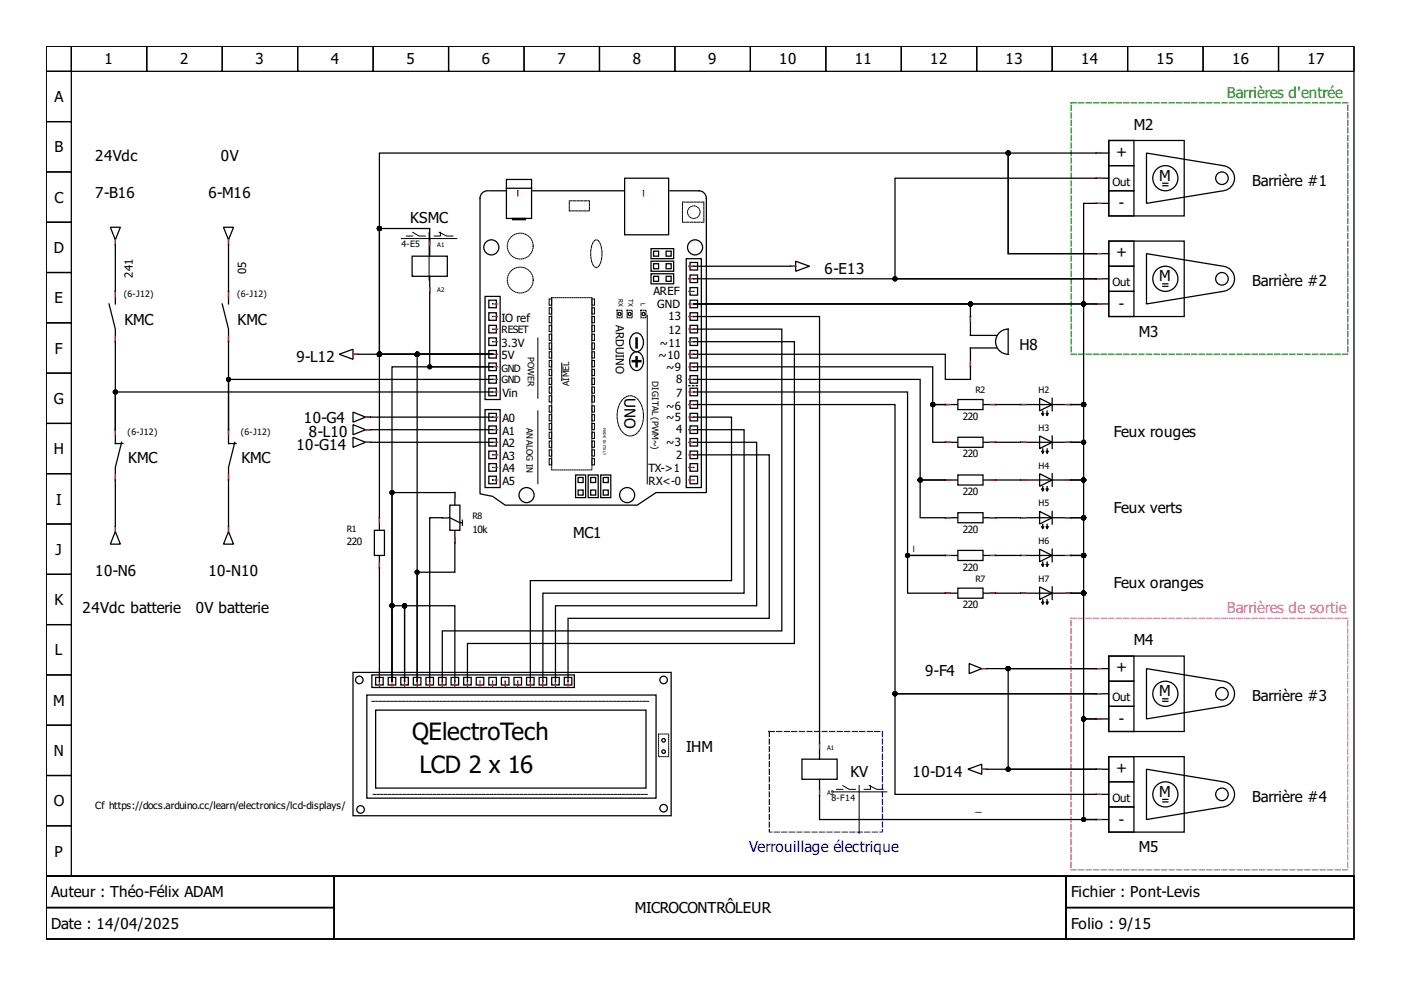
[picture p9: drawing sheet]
<svg xmlns="http://www.w3.org/2000/svg" width="297mm" height="210mm" viewBox="0 0 297 210" stroke-linecap="round" stroke-linejoin="round" font-family="sans-serif">
<g fill="none" stroke="#000" stroke-width=".27">
<path d="M9.8 9.8h277.3v176h-277.3zM9.8 9.8h5.3v5.3h-5.3zM9.8 15.1h5.3v10.7h-5.3zM15.1 9.8h16v5.3h-16zM31.1 9.8h16v5.3h-16zM47.1 9.8h16v5.3h-16zM63.1 9.8h16v5.3h-16zM79.1 9.8h16v5.3h-16zM95.1 9.8h16v5.3h-16zM111.1 9.8h16v5.3h-16zM127.1 9.8h16v5.3h-16zM143.1 9.8h16v5.3h-16z"/>
<path d="M159.1 9.8h16v5.3h-16zM175.1 9.8h16v5.3h-16zM191.1 9.8h16v5.3h-16zM207.1 9.8h16v5.3h-16zM223.1 9.8h16v5.3h-16zM239.1 9.8h16v5.3h-16zM255.1 9.8h16v5.3h-16zM271.1 9.8h16v5.3h-16zM9.8 25.8h5.3v10.7h-5.3zM9.8 36.5h5.3v10.6h-5.3zM9.8 47.1h5.3v10.7h-5.3zM9.8 57.8h5.3v10.6h-5.3z"/>
<path d="M23.4 48.2h2.1l-1 2.6zM24.5 50.8v.8M47.4 48.2h2.1l-1.1 2.6zM48.4 50.8v.8M9.8 68.4h5.3v10.7h-5.3zM9.8 79.1h5.3v10.7h-5.3zM9.8 89.8h5.3v10.6h-5.3zM74.8 90l2.7 1.1-2.7 1.1zM77.5 91.1h.8M9.8 100.4h5.3v10.7h-5.3zM9.8 111.1h5.3v10.7h-5.3zM216.4 117.8h10.7"/>
<path d="M220.4 116.4l2.7 1.4-2.7 1.3zM221.1 119.2v.4M222 119.2v.4M223.1 116.4v2.7M9.8 121.8h5.3v10.6h-5.3zM9.8 132.4h5.3v10.7h-5.3zM200.4 125.8h10.7M9.8 143.1h5.3v10.7h-5.3zM9.8 153.8h5.3v10.6h-5.3zM9.8 164.4h5.3v10.7h-5.3zM9.8 175.1h5.3v10.7h-5.3zM9.8 185.8h277.3v13.3h-277.3z"/>
<path d="M9.8 185.8h61v6.6h-61zM9.8 192.4h61v6.7h-61zM70.8 185.8h155.2v13.3h-155.2zM226 185.8h61.1v6.6h-61.1zM226 192.4h61.1v6.7h-61.1z"/>
</g>
<path d="M227.1 21.8h58.6v53.3h-58.6z" fill="none" stroke="#0a0" stroke-width=".27" stroke-dasharray="1.1 .5"/>
<path d="M163.1 155.1h24v21.3h-24z" fill="none" stroke="#00f" stroke-width=".27" stroke-dasharray="1.1 .5"/>
<path d="M227.1 131.1h58.6v53.3h-58.6z" fill="none" stroke="#ff557f" stroke-width=".27" stroke-dasharray="1.1 .5"/>
<path d="M24.5 50.8v1.1M48.4 50.8v1.1M77.5 91.1h1.1M216.4 117.8h1.1M226 117.8h1.1" fill="none" stroke="#f00" stroke-width=".27"/>
<path d="M24.5 51.9h.1M48.4 51.9h.1M78.6 91.1h.1M216.4 117.8h.1M227.1 117.8h.1" fill="none" stroke="#00f" stroke-width=".27"/>
<path d="M221.7 119.6h.6l-.3 .6zM220.8 119.6h.5l-.2 .6z" fill="#000" stroke="#000" stroke-width=".21"/>
<path d="M203.1 124.7h5.3v2.1h-5.3z" fill-rule="evenodd" fill="#fff" stroke="#000" stroke-width=".27"/>
<path d="M232.4 32.5h1.1M232.4 37.8h1.1M232.4 43.1h1.1M200.4 125.8h1.1M210 125.8h1.1" fill="none" stroke="#f00" stroke-width=".27"/>
<path d="M232.4 32.5h.1M232.4 37.8h.1M232.4 43.1h.1M200.4 125.8h.1M211.1 125.8h.1" fill="none" stroke="#00f" stroke-width=".27"/>
<g fill="none" stroke="#000" stroke-width=".27">
<path d="M232.4 32.5h2.7M232.4 37.8h2.7M235.1 29.8h16v16h-16zM235.1 29.8h5.3v5.3h-5.3zM235.1 35.1h5.3v5.4h-5.3zM246.5 38.9h1.1M246.5 39.4h1.1M259.3 35.1l-16.2-2.6v10.6l16.2-2.6M259.5 35.2a2.67 2.67 0 0 1 2.2 2.6 2.67 2.67 0 0 1-2.2 2.6M232.4 43.1h2.7M235.1 40.5h5.3v5.3h-5.3zM200.4 109.8h10.7"/>
<circle cx="247.1" cy="37.8" r="2.67"/>
<circle cx="259.1" cy="37.8" r="1.33"/>
</g>
<path d="M203.1 108.7h5.3v2.1h-5.3z" fill-rule="evenodd" fill="#fff" stroke="#000" stroke-width=".27"/>
<path d="M200.4 109.8h1.1M210 109.8h1.1M216.4 109.8h1.1M226 109.8h1.1M216.4 125.8h1.1M226 125.8h1.1" fill="none" stroke="#f00" stroke-width=".27"/>
<path d="M200.4 109.8h.1M211.1 109.8h.1M216.4 109.8h.1M227.1 109.8h.1M216.4 125.8h.1M227.1 125.8h.1" fill="none" stroke="#00f" stroke-width=".27"/>
<path d="M220.8 111.6h.5l-.2 .6zM221.7 111.6h.6l-.3 .6zM220.8 127.6h.5l-.2 .6zM221.7 127.6h.6l-.3 .6z" fill="#000" stroke="#000" stroke-width=".21"/>
<path d="M200.4 93.8h10.7M216.4 109.8h10.7M220.4 108.4l2.7 1.4-2.7 1.3zM221.1 111.2v.4M222 111.2v.4M223.1 108.4v2.7M216.4 125.8h10.7M220.4 124.4l2.7 1.4-2.7 1.3zM221.1 127.2v.4M222 127.2v.4M223.1 124.4v2.7" fill="none" stroke="#000" stroke-width=".27"/>
<path d="M203.1 92.7h5.3v2.1h-5.3z" fill-rule="evenodd" fill="#fff" stroke="#000" stroke-width=".27"/>
<path d="M200.4 93.8h1.1M210 93.8h1.1" fill="none" stroke="#f00" stroke-width=".27"/>
<path d="M200.4 93.8h.1M211.1 93.8h.1" fill="none" stroke="#00f" stroke-width=".27"/>
<path d="M200.4 85.8h10.7" fill="none" stroke="#000" stroke-width=".27"/>
<path d="M203.1 84.7h5.3v2.1h-5.3z" fill-rule="evenodd" fill="#fff" stroke="#000" stroke-width=".27"/>
<path d="M200.4 85.8h1.1M210 85.8h1.1M216.4 93.8h1.1M226 93.8h1.1" fill="none" stroke="#f00" stroke-width=".27"/>
<path d="M200.4 85.8h.1M211.1 85.8h.1M216.4 93.8h.1M227.1 93.8h.1" fill="none" stroke="#00f" stroke-width=".27"/>
<path d="M220.8 95.6h.5l-.2 .6zM221.7 95.6h.6l-.3 .6z" fill="#000" stroke="#000" stroke-width=".21"/>
<path d="M216.4 93.8h10.7M220.4 92.4l2.7 1.4-2.7 1.3zM221.1 95.2v.4M222 95.2v.4M223.1 92.4v2.7M200.4 101.8h10.7" fill="none" stroke="#000" stroke-width=".27"/>
<path d="M203.1 100.7h5.3v2.1h-5.3z" fill-rule="evenodd" fill="#fff" stroke="#000" stroke-width=".27"/>
<path d="M200.4 101.8h1.1M210 101.8h1.1" fill="none" stroke="#f00" stroke-width=".27"/>
<path d="M200.4 101.8h.1M211.1 101.8h.1" fill="none" stroke="#00f" stroke-width=".27"/>
<path d="M96.4 104.4v10.7" fill="none" stroke="#000" stroke-width=".27"/>
<path d="M95.4 107.1h2.1v5.3h-2.1z" fill-rule="evenodd" fill="#fff" stroke="#000" stroke-width=".27"/>
<path d="M80.4 109.8v10.6M93.8 109.8h1.6l2.1 1h.5M98 110.3v1.1" fill="none" stroke="#000" stroke-width=".27"/>
<path d="M93.8 109.8h1M96.4 104.4v1.1M96.4 114v1.1" fill="none" stroke="#f00" stroke-width=".27"/>
<path d="M93.8 109.8h.1M96.4 104.4h.1M96.4 115.1h.1" fill="none" stroke="#00f" stroke-width=".27"/>
<path d="M79.4 112.4h2.1v5.4h-2.1z" fill-rule="evenodd" fill="#fff" stroke="#000" stroke-width=".27"/>
<path d="M80.4 109.8v1M80.4 119.4v1" fill="none" stroke="#f00" stroke-width=".27"/>
<path d="M80.4 109.8h.1M80.4 120.4h.1" fill="none" stroke="#00f" stroke-width=".27"/>
<path d="M200.4 117.8h10.7" fill="none" stroke="#000" stroke-width=".27"/>
<path d="M203.1 116.7h5.3v2.1h-5.3z" fill-rule="evenodd" fill="#fff" stroke="#000" stroke-width=".27"/>
<g fill="none" stroke="#f00" stroke-width=".27">
<path d="M91.1 50.8v1.1M109.8 40.5v1M136.4 40.5v1M146 59.1h1.1M146 56.4h1.1M167.6 56.4h1.1M232.4 53.8h1.1M232.4 59.1h1.1M24.5 61.8v1M24.5 71.4v1M48.4 61.8v1M48.4 71.4v1"/>
<path d="M74.8 75.1h1.1M91.1 61v1M104.4 64.4h1.1M104.4 67.1h1.1M104.4 69.8h1.1M104.4 72.4h1.1M104.4 75.1h1.1M104.4 77.8h1.1M146 64.4h1.1M146 61.8h1.1M146 67.1h1.1M146 69.8h1.1"/>
<path d="M146 72.4h1.1M146 75.1h1.1M146 77.8h1.1M205.8 67.1v1.1M205.8 76.7v1.1M232.4 64.4h1.1M24.5 91.1v1.1M48.4 91.1v1.1M77.5 93.8h1.1M77.5 88.4h1.1M104.4 91.1h1.1M104.4 93.8h1.1"/>
<path d="M104.4 96.4h1.1M104.4 99.1h1.1M104.4 88.4h1.1M104.4 80.4h1.1M104.4 83.1h1.1M146 85.8h1.1M146 91.1h1.1M146 93.8h1.1M146 96.4h1.1M146 99.1h1.1M146 88.4h1.1M146 80.4h1.1"/>
<path d="M146 83.1h1.1M216.4 85.8h1.1M226 85.8h1.1M24.5 100.7v1.1M24.5 111.6v1.1M48.4 100.7v1.1M48.4 111.6v1.1M104.4 101.8h1.1M146 101.8h1.1M200.4 117.8h1.1M210 117.8h1.1M216.4 101.8h1.1"/>
<path d="M226 101.8h1.1M80.4 144.4v1.1M83.1 144.4v1.1M85.8 144.4v1.1M88.4 144.4v1.1M91.1 144.4v1.1M93.8 144.4v1.1M96.4 144.4v1.1M99.1 144.4v1.1M101.8 144.4v1.1M104.4 144.4v1.1M107.1 144.4v1.1"/>
<path d="M109.8 144.4v1.1M112.4 144.4v1.1M115.1 144.4v1.1M117.8 144.4v1.1M120.4 144.4v1.1M173.8 157.5v1.1M208.2 141.8h1M232.4 141.8h1.1M232.4 147.1h1.1M232.4 152.4h1.1M173.8 167.6v1.1M208.2 163.1h1"/>
<path d="M232.4 163.1h1.1M232.4 168.4h1.1M232.4 173.8h1.1"/>
</g>
<g fill="none" stroke="#00f" stroke-width=".27">
<path d="M91.1 50.8h.1M109.8 40.5h.1M136.4 40.5h.1M147.1 56.4h.1M147.1 59.1h.1M167.6 56.4h.1M232.4 53.8h.1M232.4 59.1h.1M24.5 61.8h.1M24.5 72.4h.1M48.4 61.8h.1M48.4 72.4h.1"/>
<path d="M75.9 75.1h.1M91.1 62h.1M104.4 64.4h.1M104.4 67.1h.1M104.4 69.8h.1M104.4 72.4h.1M104.4 75.1h.1M104.4 77.8h.1M147.1 61.8h.1M147.1 64.4h.1M147.1 67.1h.1M147.1 69.8h.1"/>
<path d="M147.1 72.4h.1M147.1 75.1h.1M147.1 77.8h.1M205.8 67.1h.1M205.8 77.8h.1M232.4 64.4h.1M24.5 91.1h.1M48.4 91.1h.1M78.6 88.4h.1M78.6 93.8h.1M104.4 80.4h.1M104.4 83.1h.1"/>
<path d="M104.4 88.4h.1M104.4 91.1h.1M104.4 93.8h.1M104.4 96.4h.1M104.4 99.1h.1M147.1 80.4h.1M147.1 83.1h.1M147.1 85.8h.1M147.1 88.4h.1M147.1 91.1h.1M147.1 93.8h.1M147.1 96.4h.1"/>
<path d="M147.1 99.1h.1M216.4 85.8h.1M227.1 85.8h.1M24.5 101.8h.1M24.5 111.6h.1M48.4 101.8h.1M48.4 111.6h.1M104.4 101.8h.1M147.1 101.8h.1M200.4 117.8h.1M211.1 117.8h.1M216.4 101.8h.1"/>
<path d="M227.1 101.8h.1M80.4 144.4h.1M83.1 144.4h.1M85.8 144.4h.1M88.4 144.4h.1M91.1 144.4h.1M93.8 144.4h.1M96.4 144.4h.1M99.1 144.4h.1M101.8 144.4h.1M104.4 144.4h.1M107.1 144.4h.1"/>
<path d="M109.8 144.4h.1M112.4 144.4h.1M115.1 144.4h.1M117.8 144.4h.1M120.4 144.4h.1M173.8 157.5h.1M209.2 141.8h.1M232.4 141.8h.1M232.4 147.1h.1M232.4 152.4h.1M173.8 168.7h.1M209.2 163.1h.1"/>
<path d="M232.4 163.1h.1M232.4 168.4h.1M232.4 173.8h.1"/>
</g>
<path d="M220.8 87.6h.5l-.2 .6zM221.7 87.6h.6l-.3 .6zM220.8 103.6h.5l-.2 .6zM221.7 103.6h.6l-.3 .6z" fill="#000" stroke="#000" stroke-width=".21"/>
<g fill="none" stroke="#000" stroke-width=".27">
<path d="M107.4 38.1h5.3v8.2h-5.3zM107.4 39.9h5.3M132.4 37.8h9.4v12h-9.4zM232.4 37.8h-42.6v21.3h42.6M232.4 32.5h-18.6v21.3h18.6M24.5 51.9v12.5M48.4 51.9v12.5M87.4 54.3h7.4v4.3h-7.4zM91.1 50.8v-2.4h-10.7v26.7h24M91.1 51.1v3.2M91.1 58.6v3.2M103.4 40.5a1.6 1.6 0 0 0-1.6 1.6v62.6l2.6 .5 2.7 1.9h28l4-2.7h10.7v-62.3a1.6 1.6 0 0 0-1.6-1.6h-6.2"/>
<path d="M103.6 40.5h3.8M108.7 46.3h2.7v.3h-2.7zM113 40.5h19.2M138 55.4h4.8v2.1h-4.8zM138 52.7h4.8v2.1h-4.8zM138 58h4.8v2.2h-4.8zM138.6 55.9h1v1.1h-1zM138.6 58.6h1v1h-1zM138.6 53.2h1v1.1h-1zM141.2 53.2h1.1v1.1h-1.1zM141.2 55.9h1.1v1.1h-1.1zM141.2 58.6h1.1v1h-1.1z"/>
<path d="M145.5 54.8h3.2v48.6h-3.2zM146.3 58.3h1.6v1.6h-1.6zM146.3 55.6h1.6v1.6h-1.6zM147.1 59.1h85.3M147.1 56.4h20.5M167.9 56.4h.8M168.7 55.4l2.9 1-2.9 1.1zM232.4 53.8h2.7M232.4 59.1h2.7M232.4 53.8h-18.6v-21.3h-133.4v42.6h24M232.4 43.1h-2.7v21.3h2.7M235.1 51.1h16v16h-16z"/>
<path d="M235.1 51.1h5.3v5.3h-5.3zM235.1 56.4h5.3v5.4h-5.3zM259.3 56.4l-16.2-2.6v10.6l16.2-2.6M259.5 56.5a2.67 2.67 0 0 1 2.2 2.6 2.67 2.67 0 0 1-2.2 2.6M23.1 64.4l1.4 5.4v21.3M47.1 64.4l1.3 5.4v21.3M71.9 75.1l2.9-1.1v2.2zM74.8 75.1h.8M75.9 75.1h28.5M91.1 62v15.8h13.3h-21.3v66.6M102.8 62.8h3.2v21.9h-3.2zM103.6 71.6h1.6v1.6h-1.6z"/>
<path d="M103.6 69h1.6v1.6h-1.6zM103.6 74.3h1.6v1.6h-1.6zM103.6 66.3h1.6v1.6h-1.6zM103.6 63.6h1.6v1.6h-1.6zM103.6 79.6h1.6v1.6h-1.6zM103.6 77h1.6v1.6h-1.6zM104.4 75.1h-16v69.3v-23.1h8v-6.2M104.4 75.1h-24v34.7M134 76.4h1.9v.3h-1.9zM134.2 74.9a1.37 1.37 0 0 1 1.5-.1 1.37 1.37 0 0 1 .7 1.2 1.78 1.78 0 0 1-1.8 2.5 2.3 2.3 0 0 1-.4-3.6zM134.2 70.9a1.37 1.37 0 0 1 1.5-.1 1.37 1.37 0 0 1 .7 1.2 1.78 1.78 0 0 1-1.8 2.5 2.3 2.3 0 0 1-.4-3.6zM134.8 75.6h.3v2.2h-.3z"/>
<path d="M134.8 71.6h.3v2.2h-.3zM146.3 61h1.6v1.6h-1.6zM146.3 79.6h1.6v1.6h-1.6zM146.3 74.3h1.6v1.6h-1.6zM146.3 77h1.6v1.6h-1.6zM146.3 66.3h1.6v1.6h-1.6zM146.3 71.6h1.6v1.6h-1.6zM146.3 69h1.6v1.6h-1.6zM146.3 63.6h1.6v1.6h-1.6zM147.1 77.8h50.7v8h2.6h-2.6v8h2.6M147.1 69.8h18.7v64h-72v10.6M147.1 72.4h21.3v64h-69.3v8"/>
<path d="M147.1 67.1h26.7v90.4M147.1 64.4h85.3M147.1 64.4h58.7v6.7h5.6M147.1 64.4h82.6v21.4h-2.6M211.4 73.8h-5.6v6.6h-5.4v-5.3h-53.3M212.1 70.4l1-.6h.7v5.3a2.67 2.67 0 0 1-2.6-1.8 2.67 2.67 0 0 1 .9-2.9zM232.4 64.4h2.7M235.1 61.8h5.3v5.3h-5.3zM246.5 60.2h1.1M246.5 60.7h1.1M24.5 91.1v2.9h1.6M25.8 93.8l-1.3 5.3v12.5"/>
<path d="M48.4 91.1v2.9h1.6M49.8 93.8l-1.4 5.3v12.5M74.8 87.4l2.7 1-2.7 1.1zM74.8 92.7l2.7 1.1-2.7 1zM77.5 88.4h.8M77.5 93.8h.8M78.6 88.4h25.8M78.6 91.1h25.8M78.6 93.8h25.8M102.8 86.8h3.2v16.6h-3.2zM103.6 90.3h1.6v1.6h-1.6zM103.6 95.6h1.6v1.6h-1.6z"/>
<path d="M103.6 98.3h1.6v1.6h-1.6zM103.6 93h1.6v1.6h-1.6zM103.6 87.6h1.6v1.6h-1.6zM103.6 82.3h1.6v1.6h-1.6zM104.4 83.1h-79.9v8M104.4 80.4h-56v10.7M146.3 90.3h1.6v1.6h-1.6zM146.3 93h1.6v1.6h-1.6zM146.3 87.6h1.6v1.6h-1.6zM146.3 85h1.6v1.6h-1.6zM146.3 82.3h1.6v1.6h-1.6zM146.3 98.3h1.6v1.6h-1.6z"/>
<path d="M146.3 95.6h1.6v1.6h-1.6zM147.1 91.1h10.7v34.7h-42.7v18.6M147.1 83.1h45.3v34.7h8h-8v8h8M147.1 93.8h13.3v34.6h-42.6v16M147.1 88.4h8v34.7h-42.7v21.3M147.1 80.4h48v21.4h5.3h-5.3v8h5.3M147.1 96.4h16v34.7h-42.7v13.3M147.1 85.8h42.7v61.3h42.6M211.1 93.8h5.3M220.4 84.4l2.7 1.4-2.7 1.3zM221.1 87.2v.4M222 87.2v.4"/>
<path d="M223.1 84.4v2.7M227.1 85.8h2.6v8h-2.6h2.6v8h-2.6M227.1 85.8h-16M24.5 112.7l1 2.7h-2.1zM24.5 111.9v.8M48.4 112.7l1.1 2.7h-2.1zM48.4 111.9v.8M93.8 109.8h-2.7v34.6M96.4 104.4h-13.3v40M103.6 101h1.6v1.6h-1.6zM122 100.7h2.2v4.8h-2.2zM122.6 103.9h1v1.1h-1z"/>
<path d="M122.6 101.2h1v1.1h-1zM124.7 100.7h2.1v4.8h-2.1zM125.2 103.9h1.1v1.1h-1.1zM125.2 101.2h1.1v1.1h-1.1zM127.4 100.7h2.1v4.8h-2.1zM127.9 101.2h1.1v1.1h-1.1zM127.9 103.9h1.1v1.1h-1.1zM146.3 101h1.6v1.6h-1.6zM211.1 117.8h5.3M211.1 109.8h5.3M220.4 100.4l2.7 1.4-2.7 1.3zM221.1 103.2v.4"/>
<path d="M222 103.2v.4M223.1 100.4v2.7M227.1 101.8h2.6v8h-2.6h2.6v8h-2.6h2.6v8h-2.6h2.6v26.6h2.7M227.1 101.8h-16M80.4 120.4v24M211.1 125.8h5.3M235.1 139.1h16v16h-16zM235.1 139.1h5.3v5.3h-5.3zM74.8 142.6h67.5v30.4h-67.5zM77.8 147.4h61.3v21.8h-61.3zM78.8 143.1h43v2.7h-43zM79.6 143.6h1.6v1.6h-1.6z"/>
<path d="M79.6 150.6h57.4v16.5h-57.4zM82.3 143.6h1.6v1.6h-1.6zM83.1 144.4v-16h2.7v16v-16h10.6v16M85 143.6h1.6v1.6h-1.6zM87.6 143.6h1.6v1.6h-1.6zM90.3 143.6h1.6v1.6h-1.6zM93 143.6h1.6v1.6h-1.6zM95.6 143.6h1.6v1.6h-1.6zM98.3 143.6h1.6v1.6h-1.6zM101 143.6h1.6v1.6h-1.6zM103.6 143.6h1.6v1.6h-1.6zM106.3 143.6h1.6v1.6h-1.6z"/>
<path d="M109 143.6h1.6v1.6h-1.6zM111.6 143.6h1.6v1.6h-1.6zM114.3 143.6h1.6v1.6h-1.6zM117 143.6h1.6v1.6h-1.6zM119.6 143.6h1.6v1.6h-1.6zM173.8 157.8v3.2M205.5 140.7l2.7 1.1-2.7 1zM208.2 141.8h.8M209.2 141.8h23.2M232.4 141.8h2.7M232.4 147.1h2.7M232.4 152.4h2.7"/>
<path d="M232.4 147.1h-42.6v21.3h45.3M232.4 152.4h-2.7v21.4h2.7M232.4 141.8h-18.6v21.3h18.6M235.1 144.4h5.3v5.4h-5.3zM235.1 149.8h5.3v5.3h-5.3zM246.5 148.2h1.1M246.5 148.7h1.1M259.3 144.4l-16.2-2.6v10.6l16.2-2.6M259.5 144.5a2.67 2.67 0 0 1 2.2 2.6 2.67 2.67 0 0 1-2.2 2.6M170 161h7.5v4.2h-7.5zM173.8 165.2v3.2M173.8 168.7v5.1h58.6"/>
<path d="M205.2 163.1l3-1.1v2.2zM208.2 163.1h.8M209.2 163.1h23.2M232.4 163.1h2.7M232.4 173.8h2.7M235.1 160.4h16v16h-16zM235.1 160.4h5.3v5.4h-5.3zM235.1 165.8h5.3v5.3h-5.3zM235.1 171.1h5.3v5.3h-5.3zM246.5 169.5h1.1M246.5 170h1.1M259.3 165.8l-16.2-2.7v10.7l16.2-2.7"/>
<path d="M259.5 165.8a2.67 2.67 0 0 1 2.2 2.6 2.67 2.67 0 0 1-2.2 2.7"/>
<circle cx="104.2" cy="52.4" r="1.6"/>
<circle cx="147.4" cy="52.4" r="1.6"/>
<circle cx="247.1" cy="59.1" r="2.67"/>
<circle cx="259.1" cy="59.1" r="1.33"/>
<circle cx="131.4" cy="66.6" r=".33"/>
<circle cx="133.5" cy="66.6" r=".33"/>
<circle cx="136.4" cy="66.6" r=".33"/>
<circle cx="111.6" cy="105" r="1.6"/>
<circle cx="133" cy="105" r="1.6"/>
<circle cx="76.2" cy="144.2" r=".8"/>
<circle cx="140.7" cy="144.2" r=".8"/>
<circle cx="140.7" cy="157" r=".38"/>
<circle cx="140.7" cy="159.4" r=".38"/>
<circle cx="247.1" cy="147.1" r="2.67"/>
<circle cx="259.1" cy="147.1" r="1.33"/>
<circle cx="76.4" cy="171.6" r=".8"/>
<circle cx="140.7" cy="171.4" r=".8"/>
<circle cx="247.1" cy="168.4" r="2.67"/>
<circle cx="259.1" cy="168.4" r="1.33"/>
</g>
<g fill="none" stroke="#000" stroke-width=".21">
<path d="M85.1 50.6h11.7M86.2 50h1.3M87.5 49.2l1.3 .8h1.4M91 49.2v10.2M93.1 49.2l1.6 .8h1.3M93.4 49.2v.8h-1.4M114 71.6v12.8M116.4 65.2h.6v1.4h-.6zM116.4 72.7h.6v1.3h-.6zM116.4 70.8h.6v1.4h-.6zM116.4 76.4h.6v1.4h-.6zM116.4 67.1h.6v1.3h-.6z"/>
<path d="M116.4 63.4h.6v1.3h-.6zM116.4 78.3h.6v1.3h-.6zM116.4 74.6h.6v1.3h-.6zM116.4 69h.6v1.3h-.6zM119.1 77v3.7M125.5 70.8h.5v1.4h-.5zM125.5 65.2h.5v1.4h-.5zM125.5 72.7h.5v1.3h-.5zM125.5 76.4h.5v1.4h-.5zM125.5 67.1h.5v1.3h-.5zM125.5 63.4h.5v1.3h-.5zM125.5 78.3h.5v1.3h-.5z"/>
<path d="M125.5 74.6h.5v1.3h-.5zM125.5 69h.5v1.3h-.5zM137.2 66.8v35.8M114 87.1v15.5M116.4 82h.6v1.4h-.6zM116.4 87.9h.6v1.3h-.6zM116.4 95.4h.6v1.3h-.6zM116.4 93.5h.6v1.3h-.6zM116.4 89.8h.6v1.3h-.6zM116.4 86h.6v1.4h-.6zM116.4 97.2h.6v1.4h-.6zM116.4 83.9h.6v1.3h-.6z"/>
<path d="M116.4 80.2h.6v1.3h-.6zM116.4 91.6h.6v1.4h-.6zM125.5 87.9h.5v1.3h-.5zM125.5 93.5h.5v1.3h-.5zM125.5 82h.5v1.4h-.5zM125.5 95.4h.5v1.3h-.5zM125.5 89.8h.5v1.3h-.5zM125.5 86h.5v1.4h-.5zM125.5 97.2h.5v1.4h-.5zM125.5 83.9h.5v1.3h-.5zM125.5 91.6h.5v1.4h-.5zM125.5 80.2h.5v1.3h-.5z"/>
<path d="M176.3 167.9h11.7M177.4 167.4h1.3M178.7 166.6l1.3 .8h1.4M182.2 166.6v10.1M184.3 166.6l1.6 .8h1.3M184.6 166.6v.8h-1.4"/>
</g>
<g fill="none" stroke="#000" stroke-width=".21" stroke-dasharray=".1 .3">
<path d="M117 63.1h8.5v36.5h-8.5zM130.8 65.8h1.1v1.6h-1.1zM133 65.8h1v1.6h-1zM135.9 65.8h1.1v1.6h-1.1zM139.6 155.6h2.2v4.8h-2.2z"/>
<circle cx="110.3" cy="59.4" r="2.75"/>
<circle cx="110.3" cy="52.2" r="2.75"/>
<circle cx="147.1" cy="45" r="1.33"/>
</g>
<path d="M146 81.8h2.2" fill="none" stroke="#000" stroke-width=".27" stroke-dasharray=".3 .5"/>
<path d="M120.7 42.6h4.3v2.1h-4.3zM126.1 51l.3-.2a2.76 2.76 0 0 1 1.2 3 2.76 2.76 0 0 1-1.2 2.9 2.76 2.76 0 0 1-1.2-2.9 4 4 0 0 1 .9-2.8zM144.7 42.9h4.5v4.2h-4.5zM132.1 84.6a2.13 2.13 0 0 1 3.5 .6 5.5 5.5 0 0 1-.9 6.9 2.31 2.31 0 0 1-3.4-1.5 5.8 5.8 0 0 1 .8-6zM78.8 148.7h58.7M79.1 168.4h58.4" fill="none" stroke="#000" stroke-width=".21" stroke-dasharray=".5 .3"/>
<g fill="#000" stroke="#000" stroke-width=".27">
<circle cx="213.8" cy="32.5" r=".4"/>
<circle cx="80.4" cy="48.4" r=".4"/>
<circle cx="189.8" cy="59.1" r=".4"/>
<circle cx="80.4" cy="75.1" r=".4"/>
<circle cx="88.4" cy="75.1" r=".4"/>
<circle cx="91.1" cy="77.8" r=".4"/>
<circle cx="205.8" cy="64.4" r=".4"/>
<circle cx="229.7" cy="64.4" r=".4"/>
<circle cx="24.5" cy="83.1" r=".4"/>
<circle cx="48.4" cy="80.4" r=".4"/>
<circle cx="197.8" cy="85.8" r=".4"/>
<circle cx="229.7" cy="85.8" r=".4"/>
<circle cx="229.7" cy="93.8" r=".4"/>
<circle cx="83.1" cy="104.4" r=".4"/>
<circle cx="192.4" cy="117.8" r=".4"/>
<circle cx="195.1" cy="101.8" r=".4"/>
<circle cx="229.7" cy="101.8" r=".4"/>
<circle cx="229.7" cy="117.8" r=".4"/>
<circle cx="229.7" cy="109.8" r=".4"/>
<circle cx="83.1" cy="128.4" r=".4"/>
<circle cx="85.8" cy="128.4" r=".4"/>
<circle cx="88.4" cy="121.3" r=".4"/>
<circle cx="229.7" cy="125.8" r=".4"/>
<circle cx="189.8" cy="147.1" r=".4"/>
<circle cx="213.8" cy="141.8" r=".4"/>
<circle cx="229.7" cy="152.4" r=".4"/>
<circle cx="213.8" cy="163.1" r=".4"/>
<circle cx="229.7" cy="173.8" r=".4"/>
</g>
<g font-size="5.1">
<text x="87.4" y="157">QElectroTech</text>
<text x="89" y="163.9">LCD 2 x 16</text>
</g>
<g font-size="3.2">
<text x="22.2" y="13.7">1</text>
<text x="38.2" y="13.7">2</text>
<text x="54.2" y="13.7">3</text>
<text x="70.2" y="13.7">4</text>
<text x="86.2" y="13.7">5</text>
<text x="102.2" y="13.7">6</text>
<text x="118.2" y="13.7">7</text>
<text x="134.2" y="13.7">8</text>
<text x="150.2" y="13.7">9</text>
<text x="165.2" y="13.7">10</text>
<text x="181.2" y="13.7">11</text>
<text x="197.2" y="13.7">12</text>
<text x="213.2" y="13.7">13</text>
<text x="229.2" y="13.7">14</text>
<text x="245.2" y="13.7">15</text>
<text x="261.2" y="13.7">16</text>
<text x="277.2" y="13.7">17</text>
<text x="11.5" y="21.7">A</text>
<text x="240.4" y="27.5">M2</text>
<text x="11.5" y="32.3">B</text>
<text x="20.2" y="34.1">24Vdc</text>
<text x="46.8" y="34.1">0V</text>
<text x="236.7" y="33.3">+</text>
<text x="245.7" y="38.3">M</text>
<text x="265.5" y="39.4">Barrière #1</text>
<text x="11.5" y="43">C</text>
<text x="20.2" y="42.1">7-B16</text>
<text x="44.2" y="42.1">6-M16</text>
<text x="87" y="47.4">KSMC</text>
<text x="237.2" y="44.2">-</text>
<text x="11.4" y="53.6">D</text>
<text x="174.8" y="58">6-E13</text>
<text x="236.7" y="54.6">+</text>
<text x="245.7" y="59.6">M</text>
<text x="11.5" y="64.3">E</text>
<text x="237.2" y="65.5">-</text>
<text x="265.5" y="60.7">Barrière #2</text>
<text x="26.4" y="68.8">KMC</text>
<text x="50.4" y="68.8">KMC</text>
<text x="241.5" y="71.4">M3</text>
<text x="11.7" y="75">F</text>
<text x="62.8" y="76.7">9-L12</text>
<text x="216.2" y="74.2">H8</text>
<text x="11.4" y="85.6">G</text>
<text x="64.4" y="89.6">10-G4</text>
<text x="132.4" y="84.4" transform="rotate(90 132.4 84.4)">UNO</text>
<text x="62.8" y="95.4">10-G14</text>
<text x="65.5" y="92.7">8-L10</text>
<text x="236.1" y="92.7">Feux rouges</text>
<text x="11.4" y="96.3">H</text>
<text x="27.2" y="98.2">KMC</text>
<text x="51.2" y="98.2">KMC</text>
<text x="11.9" y="107">I</text>
<text x="236.1" y="108.7">Feux verts</text>
<text x="11.8" y="117.6">J</text>
<text x="121.5" y="114">MC1</text>
<text x="20.2" y="122">10-N6</text>
<text x="44.2" y="122">10-N10</text>
<text x="236.1" y="124.7">Feux oranges</text>
<text x="11.5" y="128.3">K</text>
<text x="17.5" y="130">24Vdc batterie</text>
<text x="41.5" y="130">0V batterie</text>
<text x="240.4" y="136.8">M4</text>
<text x="11.7" y="139">L</text>
<text x="196.2" y="143.4">9-F4</text>
<text x="236.7" y="142.6">+</text>
<text x="11.3" y="149.6">M</text>
<text x="245.7" y="147.6">M</text>
<text x="265.5" y="148.7">Barrière #3</text>
<text x="237.2" y="153.5">-</text>
<text x="11.4" y="160.3">N</text>
<text x="145.5" y="159.4">IHM</text>
<text x="180.3" y="164.7">KV</text>
<text x="193.5" y="164.7">10-D14</text>
<text x="236.7" y="163.9">+</text>
<text x="11.4" y="171">O</text>
<text x="245.7" y="169">M</text>
<text x="265.5" y="170">Barrière #4</text>
<text x="237.2" y="174.8">-</text>
<text x="11.5" y="181.6">P</text>
<text x="241.5" y="180.7">M5</text>
<text x="10.9" y="190.3">Auteur : Théo-Félix ADAM</text>
<text x="227.1" y="190.3">Fichier : Pont-Levis</text>
<text x="10.9" y="197">Date : 14/04/2025</text>
<text x="134.6" y="193.6">MICROCONTRÔLEUR</text>
<text x="227.1" y="197">Folio : 9/15</text>
</g>
<text font-size="3.2" fill="#0a0" x="260.1" y="20.7">Barrières d'entrée</text>
<text font-size="3.2" fill="#ff557f" x="260.1" y="130">Barrières de sortie</text>
<text font-size="3.2" fill="#00f" x="158.8" y="180.7">Verrouillage électrique</text>
<g font-size="2.4">
<text x="235.9" y="39.4">Out</text>
<text x="28.2" y="58.8" transform="rotate(-90 28.2 58.8)">241</text>
<text x="52.2" y="58.2" transform="rotate(-90 52.2 58.2)">05</text>
<text x="138.6" y="62.6">AREF</text>
<text x="139.4" y="65.2">GND</text>
<text x="235.9" y="60.7">Out</text>
<text x="106.3" y="68.2">IO ref</text>
<text x="130.6" y="69" transform="rotate(90 130.6 69)">ARDUINO</text>
<text x="141.8" y="70.8">12</text>
<text x="141.8" y="67.9">13</text>
<text x="106.3" y="73.5">3.3V</text>
<text x="106.3" y="76.2">5V</text>
<text x="139.6" y="76.2">~10</text>
<text x="139.9" y="73.5">~11</text>
<text x="141.2" y="78.6">~9</text>
<text x="143.4" y="81.2">8</text>
<text x="106.6" y="84.2">Vin</text>
<text x="106.6" y="89.5">A0</text>
<text x="141.2" y="89.2">~5</text>
<text x="141.2" y="86.8">~6</text>
<text x="143.4" y="84.2">7</text>
<text x="106.6" y="94.8">A2</text>
<text x="106.6" y="92.2">A1</text>
<text x="141.2" y="94.6">~3</text>
<text x="143.4" y="91.9">4</text>
<text x="106.6" y="100.2">A4</text>
<text x="106.6" y="97.5">A3</text>
<text x="137.5" y="100.2">TX-&gt;1</text>
<text x="143.4" y="97.2">2</text>
<text x="106.6" y="102.8">A5</text>
<text x="137.5" y="102.8">RX&lt;-0</text>
<text x="193.5" y="117.1" transform="rotate(-90 193.5 117.1)">_</text>
<text x="235.9" y="148.7">Out</text>
<text x="206.8" y="171.9">_</text>
<text x="235.9" y="170">Out</text>
</g>
<g font-size="2.1">
<text x="106.3" y="70.6">RESET</text>
<text x="106.3" y="78.8">GND</text>
<text x="106.3" y="81.2">GND</text>
<text x="204.2" y="89">220</text>
<text x="204.2" y="97">220</text>
<text x="204.2" y="105">220</text>
<text x="100.2" y="113">10k</text>
<text x="204.2" y="113">220</text>
<text x="73.5" y="115.6">220</text>
<text x="204.2" y="121">220</text>
<text x="204.2" y="129">220</text>
<text x="20.2" y="171.6">Cf https://docs.arduino.cc/learn/electronics/lcd-displays/</text>
</g>
<g font-size="1.9">
<text x="85.1" y="52.4">4-E5</text>
<text x="26.3" y="63">(6-J12)</text>
<text x="50.2" y="63">(6-J12)</text>
<text x="111.9" y="75.6" transform="rotate(90 111.9 75.6)">POWER</text>
<text x="120.7" y="81.8" transform="rotate(-90 120.7 81.8)">AIMEL</text>
<text x="138.3" y="80.7" transform="rotate(90 138.3 80.7)">DIGITAL (PWM~)</text>
<text x="206.8" y="83.4">R2</text>
<text x="220.2" y="83.4">H2</text>
<text x="27.1" y="92.3">(6-J12)</text>
<text x="51" y="92.3">(6-J12)</text>
<text x="111.6" y="90.8" transform="rotate(90 111.6 90.8)">ANALOG IN</text>
<text x="220.2" y="91.4">H3</text>
<text x="220.2" y="99.4">H4</text>
<text x="220.2" y="107.4">H5</text>
<text x="73.5" y="112.7">R1</text>
<text x="100.2" y="110">R8</text>
<text x="220.2" y="115.4">H6</text>
<text x="206.8" y="123.4">R7</text>
<text x="220.2" y="123.4">H7</text>
<text x="176.3" y="169.8">8-F14</text>
</g>
<g font-size="1.3">
<text x="92.7" y="52.3">A1</text>
<text x="92.7" y="61.9">A2</text>
<text x="131.1" y="63.4" transform="rotate(90 131.1 63.4)">RX</text>
<text x="133.2" y="63.4" transform="rotate(90 133.2 63.4)">TX</text>
<text x="135.9" y="64.2" transform="rotate(90 135.9 64.2)">L</text>
<text x="175.4" y="158.9">A1</text>
<text x="175.4" y="168.5">A2</text>
</g>
<text font-size=".8" x="127.9" y="90.8" transform="rotate(90 127.9 90.8)">MADE IN ITALY</text>
</svg>
